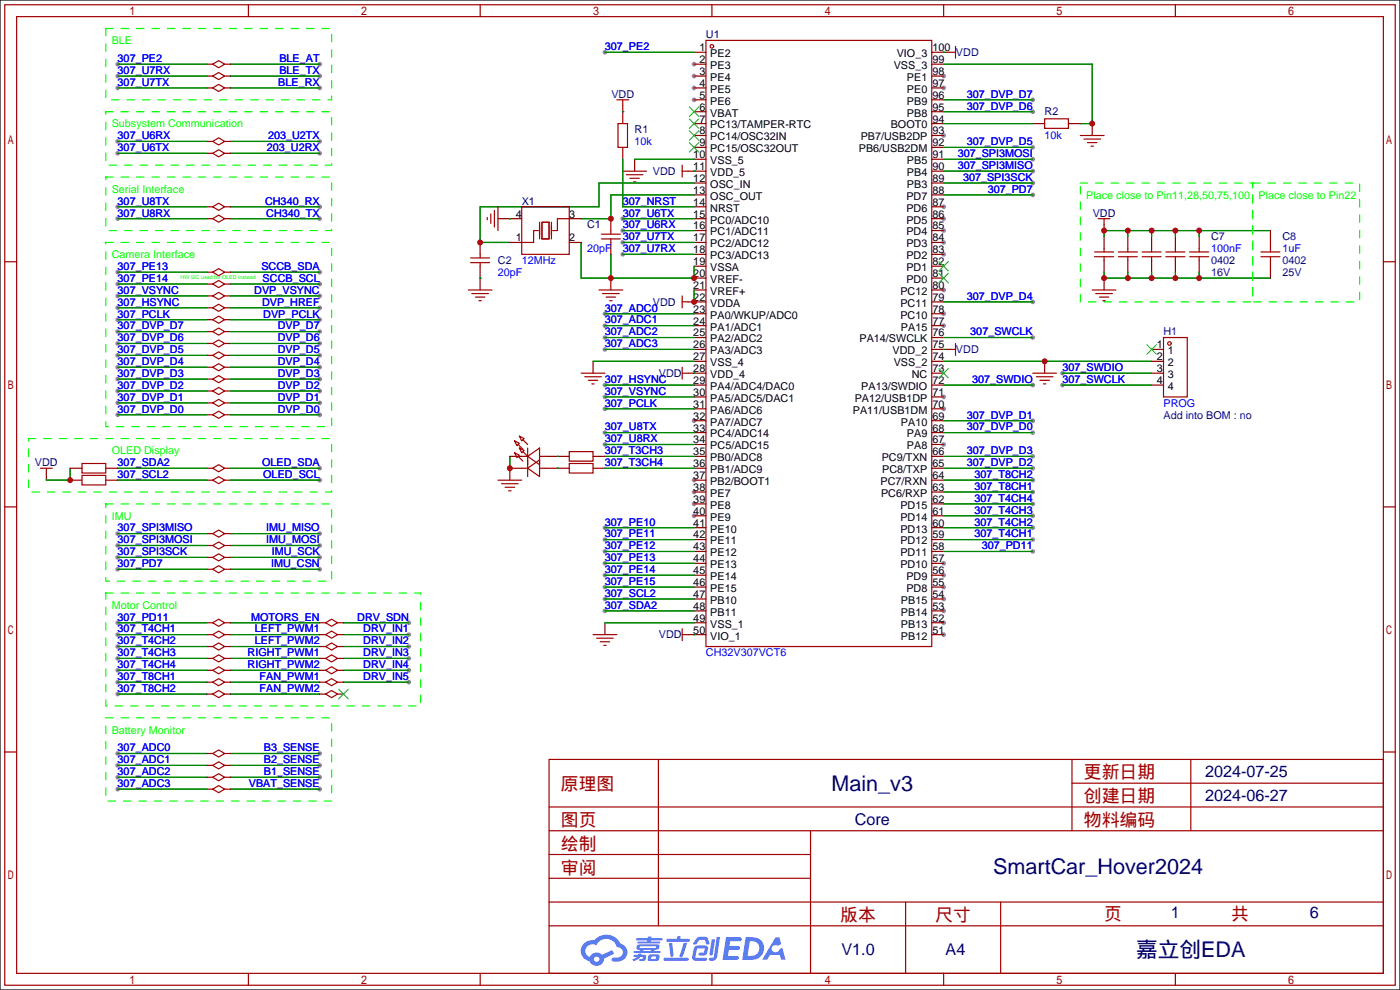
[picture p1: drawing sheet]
<svg xmlns="http://www.w3.org/2000/svg" width="299mm" height="212mm" viewBox="0 0 299 212" stroke-linecap="round" stroke-linejoin="round" font-family="sans-serif">
<path d="M0 0h299.2v211.6h-299.2z" fill="#fff" stroke="#000" stroke-width=".25"/>
<g fill="#999">
<circle cx="148.3" cy="13.7" r=".51"/>
<circle cx="148.3" cy="16.3" r=".51"/>
<circle cx="148.3" cy="18.8" r=".51"/>
<circle cx="148.3" cy="21.3" r=".51"/>
<circle cx="148.3" cy="89.9" r=".51"/>
<circle cx="148.3" cy="102.6" r=".51"/>
<circle cx="148.3" cy="105.2" r=".51"/>
<circle cx="148.3" cy="107.7" r=".51"/>
<circle cx="148.3" cy="110.2" r=".51"/>
<circle cx="201.7" cy="135.6" r=".51"/>
<circle cx="201.7" cy="133.1" r=".51"/>
<circle cx="201.7" cy="130.6" r=".51"/>
<circle cx="201.7" cy="128" r=".51"/>
<circle cx="201.7" cy="125.5" r=".51"/>
<circle cx="201.7" cy="122.9" r=".51"/>
<circle cx="201.7" cy="120.4" r=".51"/>
<circle cx="201.7" cy="95" r=".51"/>
<circle cx="201.7" cy="87.4" r=".51"/>
<circle cx="201.7" cy="84.8" r=".51"/>
<circle cx="201.7" cy="69.6" r=".51"/>
<circle cx="201.7" cy="67.1" r=".51"/>
<circle cx="201.7" cy="62" r=".51"/>
<circle cx="201.7" cy="54.4" r=".51"/>
<circle cx="201.7" cy="51.8" r=".51"/>
<circle cx="201.7" cy="49.3" r=".51"/>
<circle cx="201.7" cy="46.7" r=".51"/>
<circle cx="201.7" cy="44.2" r=".51"/>
<circle cx="201.7" cy="29" r=".51"/>
<circle cx="201.7" cy="18.8" r=".51"/>
<circle cx="201.7" cy="16.3" r=".51"/>
<circle cx="220.7" cy="82.3" r=".51"/>
<circle cx="220.7" cy="72.1" r=".51"/>
<circle cx="129.3" cy="67.1" r=".51"/>
<circle cx="129.3" cy="82.3" r=".51"/>
<circle cx="129.3" cy="84.8" r=".51"/>
<circle cx="129.3" cy="87.4" r=".51"/>
<circle cx="220.7" cy="92.5" r=".51"/>
<circle cx="220.7" cy="89.9" r=".51"/>
<circle cx="220.7" cy="39.1" r=".51"/>
<circle cx="220.7" cy="36.6" r=".51"/>
<circle cx="220.7" cy="34" r=".51"/>
<circle cx="220.7" cy="31.5" r=".51"/>
<circle cx="220.7" cy="23.9" r=".51"/>
<circle cx="220.7" cy="21.3" r=".51"/>
<circle cx="129.3" cy="128" r=".51"/>
<circle cx="129.3" cy="130.6" r=".51"/>
<circle cx="133.1" cy="46.7" r=".51"/>
<circle cx="133.1" cy="49.3" r=".51"/>
<circle cx="133.1" cy="51.8" r=".51"/>
<circle cx="133.1" cy="54.4" r=".51"/>
<circle cx="129.3" cy="92.5" r=".51"/>
<circle cx="129.3" cy="95" r=".51"/>
<circle cx="220.7" cy="100.1" r=".51"/>
<circle cx="220.7" cy="97.5" r=".51"/>
<circle cx="220.7" cy="64.5" r=".51"/>
<circle cx="220.7" cy="115.3" r=".51"/>
<circle cx="220.7" cy="112.8" r=".51"/>
<circle cx="220.7" cy="110.2" r=".51"/>
<circle cx="220.7" cy="107.7" r=".51"/>
<circle cx="68.3" cy="13.7" r=".51"/>
<circle cx="68.3" cy="16.3" r=".51"/>
<circle cx="68.3" cy="18.8" r=".51"/>
<circle cx="68.3" cy="30.2" r=".51"/>
<circle cx="68.3" cy="32.8" r=".51"/>
<circle cx="68.3" cy="116.6" r=".51"/>
<circle cx="68.3" cy="119.1" r=".51"/>
<circle cx="68.3" cy="121.7" r=".51"/>
<circle cx="68.3" cy="114" r=".51"/>
<circle cx="227.1" cy="82.3" r=".51"/>
<circle cx="227.1" cy="79.8" r=".51"/>
<circle cx="25.1" cy="83.6" r=".51"/>
<circle cx="25.1" cy="81" r=".51"/>
<circle cx="25.1" cy="88.6" r=".51"/>
<circle cx="25.1" cy="86.1" r=".51"/>
<circle cx="25.1" cy="78.5" r=".51"/>
<circle cx="25.1" cy="75.9" r=".51"/>
<circle cx="25.1" cy="73.4" r=".51"/>
<circle cx="25.1" cy="70.9" r=".51"/>
<circle cx="25.1" cy="65.8" r=".51"/>
<circle cx="25.1" cy="63.2" r=".51"/>
<circle cx="25.1" cy="68.3" r=".51"/>
<circle cx="25.1" cy="119.1" r=".51"/>
<circle cx="25.1" cy="114" r=".51"/>
<circle cx="25.1" cy="116.6" r=".51"/>
<circle cx="220.7" cy="41.7" r=".51"/>
<circle cx="25.1" cy="121.7" r=".51"/>
<circle cx="68.3" cy="44.2" r=".51"/>
<circle cx="68.3" cy="46.7" r=".51"/>
<circle cx="68.3" cy="168.7" r=".51"/>
<circle cx="25.1" cy="168.7" r=".51"/>
<circle cx="25.1" cy="18.8" r=".51"/>
<circle cx="25.1" cy="16.3" r=".51"/>
<circle cx="25.1" cy="13.7" r=".51"/>
<circle cx="220.7" cy="105.2" r=".51"/>
<circle cx="220.7" cy="102.6" r=".51"/>
<circle cx="25.1" cy="148.3" r=".51"/>
<circle cx="25.1" cy="145.8" r=".51"/>
<circle cx="220.7" cy="117.9" r=".51"/>
<circle cx="25.1" cy="135.6" r=".51"/>
<circle cx="25.1" cy="138.2" r=".51"/>
<circle cx="25.1" cy="140.7" r=".51"/>
<circle cx="25.1" cy="143.3" r=".51"/>
<circle cx="25.1" cy="133.1" r=".51"/>
<circle cx="129.3" cy="112.8" r=".51"/>
<circle cx="129.3" cy="115.3" r=".51"/>
<circle cx="129.3" cy="117.9" r=".51"/>
<circle cx="129.3" cy="120.4" r=".51"/>
<circle cx="129.3" cy="122.9" r=".51"/>
<circle cx="129.3" cy="125.5" r=".51"/>
<circle cx="25.1" cy="44.2" r=".51"/>
<circle cx="25.1" cy="46.7" r=".51"/>
<circle cx="25.1" cy="32.8" r=".51"/>
<circle cx="25.1" cy="30.2" r=".51"/>
<circle cx="129.3" cy="11.2" r=".51"/>
<circle cx="68.3" cy="58.2" r=".51"/>
<circle cx="68.3" cy="60.7" r=".51"/>
<circle cx="68.3" cy="68.3" r=".51"/>
<circle cx="68.3" cy="88.6" r=".51"/>
<circle cx="68.3" cy="86.1" r=".51"/>
<circle cx="68.3" cy="83.6" r=".51"/>
<circle cx="68.3" cy="81" r=".51"/>
<circle cx="68.3" cy="78.5" r=".51"/>
<circle cx="68.3" cy="75.9" r=".51"/>
<circle cx="68.3" cy="73.4" r=".51"/>
<circle cx="68.3" cy="70.9" r=".51"/>
<circle cx="68.3" cy="63.2" r=".51"/>
<circle cx="68.3" cy="65.8" r=".51"/>
<circle cx="129.3" cy="69.6" r=".51"/>
<circle cx="129.3" cy="72.1" r=".51"/>
<circle cx="129.3" cy="74.7" r=".51"/>
<circle cx="68.3" cy="102.6" r=".51"/>
<circle cx="68.3" cy="100.1" r=".51"/>
<circle cx="25.1" cy="161" r=".51"/>
<circle cx="25.1" cy="163.6" r=".51"/>
<circle cx="25.1" cy="166.1" r=".51"/>
<circle cx="68.3" cy="166.1" r=".51"/>
<circle cx="68.3" cy="163.6" r=".51"/>
<circle cx="68.3" cy="161" r=".51"/>
<circle cx="87.4" cy="135.6" r=".51"/>
<circle cx="87.4" cy="138.2" r=".51"/>
<circle cx="87.4" cy="140.7" r=".51"/>
<circle cx="87.4" cy="133.1" r=".51"/>
<circle cx="87.4" cy="143.3" r=".51"/>
<circle cx="87.4" cy="145.8" r=".51"/>
<circle cx="25.1" cy="58.2" r=".51"/>
<circle cx="25.1" cy="60.7" r=".51"/>
</g>
<g fill="none" stroke="#a10000" stroke-width=".25">
<path d="M1 1h297.2v209.6h-297.2zM3.6 3.6h292.1v204.4h-292.1zM53.1 1v2.6M102.6 1v2.6M152.1 1v2.6M201.7 1v2.6M251.2 1v2.6M1 55.9h2.6M295.7 55.9h2.5M1 108.3h2.6M295.7 108.3h2.5M1 160.7h2.6"/>
<path d="M117.3 162.3h178.4v45.7h-178.4zM117.3 177.5h178.4M117.3 172.5h178.4M140.7 162.3v35.6M173.2 177.5v30.5M229.1 162.3v15.2M229.1 167.4h66.6M254.5 162.3v15.2M295.7 160.7h2.5M117.3 182.6h55.9M117.3 197.9h178.4M117.3 192.8h178.4"/>
<path d="M117.3 187.7h55.9M193.5 192.8v15.2M213.9 192.8v15.2M53.1 208v2.6M102.6 208v2.6M152.1 208v2.6M201.7 208v2.6M251.2 208v2.6"/>
</g>
<g fill="#5487ff">
<path d="M155.2 200.3h2.6a.48 .48 0 0 1 .7 .4 .48 .48 0 0 1-.6 .4h-1.8l-.2 1.1h1.9a.43 .43 0 0 1 .4 .4 .43 .43 0 0 1-.5 .4h-1.9l-.2 1.3h1.7a.45 .45 0 0 1 .5 .2 .45 .45 0 0 1-.1 .6h-3.3z"/>
<path d="M165.7 200.3h.9l.4 1.5-.8 .3a.84 .84 0 0 0-1.2 .3 .84 .84 0 0 0 .4 1.1 .84 .84 0 0 0 1.1-.4l.1-.2 .6-.3 .7 2.5h-1l-.2-1h-2.1l-.6 1h-1.1z"/>
<path d="M152.1 200.8h.7l-.5 3.1a.36 .36 0 0 1-.3 .3 .36 .36 0 0 1-.4-.3z"/>
<path d="M153.2 200.2h.7l-.6 4.3a1.13 1.13 0 0 1-1.8 .6l.2-.4h.7l.2-.2z"/>
<path d="M148.9 200.6l.6-.4h1a.77 .77 0 0 1 .9 .5l.3 1-.2 .2h-.5l-.3-.9-.2-.2-1 .1-.7 1-.6-.1-.1-.2z"/>
<path d="M148.4 202.4l.6-.3h1.7a.81 .81 0 0 1 .7 .5 .81 .81 0 0 1-.2 .8 .81 .81 0 0 1-.9 .8h-.7a.32 .32 0 0 1-.3-.3 .32 .32 0 0 1 .4-.3h.7l.2-.9-1.6 .1-.4 1.8 2.2 .1a.32 .32 0 0 1 .3 .4 .32 .32 0 0 1-.4 .2h-2.2l-.5-.3-.1-.5z"/>
<path d="M141.9 204.7h5a.33 .33 0 0 1 .3 .3 .33 .33 0 0 1-.3 .3h-4.9l-.2-.1z"/>
<path d="M146.1 201.5h.8l-.7 2a.98 .98 0 0 1-.7 1.1l-.3-.3z"/>
<path d="M143 201.6h.7l.3 2.5a.34 .34 0 0 1-.3 .4 .34 .34 0 0 1-.4-.3z"/>
<path d="M142.5 200.7h2.1l.3-.6h.6l-.1 .6h1.7a.32 .32 0 0 1 .4 .3 .32 .32 0 0 1-.4 .3h-4.5l-.2-.2z"/>
<path d="M135.5 204.1h.9l.1-.3h.6v.3h.8a.82 .82 0 0 1-.5 1.3h-.8v-.4l.7-.1 .1-.3a.68 .68 0 0 0-1 .4l-1.1 .4-.1-.4 .9-.5h-.7z"/>
<path d="M136 200.5h2.4l.1-.3h.7v.3h2.2l.2 .3-.2 .2h-2.3v.2h1.8l.2 .3-.2 .1h-4.5l-.1-.4h2l.1-.2h-2.3l-.1-.2z"/>
<path d="M159.4 200.3l-.8 4.9h1.7a2.5 2.5 0 0 0 3-2.5 2.5 2.5 0 0 0-3.1-2.4zM160.3 201.1a1.61 1.61 0 0 1 2 1.5 1.61 1.61 0 0 1-1.8 1.7h-.7z"/>
<path d="M136.2 202a.55 .55 0 0 0-.2 .8 .55 .55 0 0 0 .7 .2l.1 .3h-1.3v.3l5.4 .1 .3-.2-.2-.2h-1.2l.2-.3a.7 .7 0 0 0 .8-.3 .7 .7 0 0 0 0-.8l-4.2-.1zM136.8 202.3l3.3-.1 .1 .1-.2 .3h-3.2zM137.5 203h1.7l-.2 .3h-1.4z"/>
<path d="M138.6 204.2a1.05 1.05 0 0 0 0 1.2 2.91 2.91 0 0 0 2.2-.2 .98 .98 0 0 0 0-1.2h-1.6zM139.2 204.5l.9-.1 .1 .4-.2 .2-.8-.1z"/>
<path d="M124.9 201.6a2.23 2.23 0 0 0-.7 2.3 2.23 2.23 0 0 0 1.8 1.6 1.58 1.58 0 0 0 1.8 .9 1.58 1.58 0 0 0 1.3-1.5l2.2-1.1-.5-.7-2.1 1a1.65 1.65 0 0 0-2.7 .4 1.45 1.45 0 0 1-.8-1.9 1.45 1.45 0 0 1 2-.7l.3 .1a2.3 2.3 0 0 1 2.3-1.3 2.3 2.3 0 0 1 2 1.7 1.12 1.12 0 0 1 1.3 1 1.12 1.12 0 0 1-1.1 1.2h-.7a.45 .45 0 0 0-.6 .4 .45 .45 0 0 0 .5 .5 2.21 2.21 0 0 0 2.2-.5 2.21 2.21 0 0 0 .5-2.3 2.13 2.13 0 0 0-1.3-1.1 3.3 3.3 0 0 0-5.6-.7l-1.1 .1zM127 205a.57 .57 0 0 1 1.1 0 .57 .57 0 0 1-1.1 0z"/>
</g>
<g fill="none" stroke="#a10000" stroke-width=".25">
<path d="M45.5 13.7l1.2-.7 1.3 .7-1.3 .8zM45.5 16.3l1.2-.8 1.3 .8-1.3 .7zM45.5 18.8l1.2-.8 1.3 .8-1.3 .8zM150.9 8.6h48.2v129.6h-48.2zM202.9 11.2h1.3M204.2 9.9v2.5M45.5 30.2l1.2-.7 1.3 .7-1.3 .8zM45.5 32.8l1.2-.8 1.3 .8-1.3 .7zM131.8 21.3h2.6M132.1 26.4h2v5.1h-2zM133.1 36.6h5.1M133.1 21.3v1.3"/>
<path d="M133.9 37.3h3.5M134.6 38.1h2.1M135.4 38.9h.5M145.8 36.6h1.3M145.8 35.3v2.5M223.3 25.4h5v2h-5zM230.9 29h5.1M231.6 29.7h3.6M232.4 30.5h2M233.2 31.2h.5M45.5 44.2l1.2-.8 1.3 .8-1.3 .8zM45.5 46.7l1.2-.7 1.3 .7-1.3 .8z"/>
<path d="M45.5 58.2l1.2-.8 1.3 .8-1.3 .7zM100.6 56.1h4M100.6 55.1h4M102.6 54.4v.7M102.6 56.1v.8M104.1 46.5v.5M104.9 45.7v2.1M105.7 45v3.5M106.4 44.2v5.1M111.5 44.2h10.2v10.2h-10.2zM115.1 49.3h-1.1v2.5h-2.5M115.3 47.5v3.6"/>
<path d="M115.8 47.5h1.5v3.6h-1.5zM117.9 47.5v3.6M121.7 46.7h-2.6v2.6h-1M128.5 51.1h4.1M128.5 50h4.1M130.6 49.3v.7M130.6 51.1v.7M233.9 53.8h4.1M233.9 54.9h4.1M234.7 46.7h2.5M236 46.7v1.3M236 53.1v.7"/>
<path d="M236 54.9v.7M239 53.8h4.1M239 54.9h4.1M241 53.1v.7M241 54.9v.7M244.1 53.8h4.1M244.1 54.9h4.1M246.1 53.1v.7M246.1 54.9v.7M249.2 53.8h4M249.2 54.9h4M251.2 53.1v.7"/>
<path d="M251.2 54.9v.7M254.3 53.8h4M254.3 54.9h4M256.3 53.1v.7M256.3 54.9v.7M269.5 53.8h4.1M269.5 54.9h4.1M271.5 51.8v2M271.5 54.9v2M45.5 63.2l1.2-.7 1.3 .7-1.3 .8zM45.5 65.8l1.2-.8 1.3 .8-1.3 .7zM45.5 70.9l1.2-.8 1.3 .8-1.3 .7z"/>
<path d="M45.5 73.4l1.2-.8 1.3 .8-1.3 .8zM45.5 75.9l1.2-.7 1.3 .7-1.3 .8zM45.5 68.3l1.2-.7 1.3 .7-1.3 .8zM45.5 78.5l1.2-.8 1.3 .8-1.3 .7zM45.5 60.7l1.2-.8 1.3 .8-1.3 .8zM100.1 62h5.1M100.8 62.7h3.6M101.6 63.5h2M102.4 64.3h.5M124.2 79.8h5.1M128 62h5.1M128.8 62.7h3.5"/>
<path d="M129.5 63.5h2.1M130.3 64.3h.5M145.8 79.8h1.3M145.8 63.2v2.6M145.8 78.5v2.5M145.8 64.5h1.3M202.9 74.7h1.3M204.2 73.4v2.5M220.7 79.8h5.1M233.4 62h5.1M234.2 62.7h3.5M234.9 63.5h2.1"/>
<path d="M235.7 64.3h.5M248.7 72.1h5v12.7h-5zM17.5 99.1h5.1v2h-5.1zM45.5 88.6l1.2-.7 1.3 .7-1.3 .8zM45.5 81l1.2-.7 1.3 .7-1.3 .8zM45.5 86.1l1.2-.8 1.3 .8-1.3 .8zM45.5 83.6l1.2-.8 1.3 .8-1.3 .7zM110 94.2l1 .5-.5 .5zM110 96.8l1 .5-.5 .5zM110.7 95l1.1 1M110.7 97.5l1.1 1.1M111 93.2l1 .5-.5 .5z"/>
<path d="M111 95.8l1 .5-.5 .5zM111.8 94l1 1M111.8 96.5l1 1h-1.3M112.8 97.5l2.5-1.7v3.5zM112.8 95.8v6.1M115.3 97.5h1.3M121.7 96.5h5v2.1h-5zM121.7 99.1h5v2h-5zM125 80.5h3.5M125.7 81.3h2.1M126.5 82h.5M221.5 80.5h3.5"/>
<path d="M222.2 81.3h2.1M223 82h.5M8.6 100.1h2.6M9.9 100.1v1.2M17.5 101.6h5.1v2h-5.1zM45.5 114l1.2-.7 1.3 .7-1.3 .8zM45.5 116.6l1.2-.8 1.3 .8-1.3 .7zM45.5 119.1l1.2-.7 1.3 .7-1.3 .8zM45.5 100.1l1.2-.8 1.3 .8-1.3 .7zM45.5 102.6l1.2-.7 1.3 .7-1.3 .8zM106.4 102.6h5.1M107.2 103.4h3.5"/>
<path d="M107.9 104.1h2.1M108.7 104.9h.5M111.5 100.1h1.3M112.8 100.1l2.5-1.8v3.6zM115.3 100.1h1.3M45.5 121.7l1.2-.8 1.3 .8-1.3 .7zM45.5 133.1l1.2-.8 1.3 .8-1.3 .8zM45.5 135.6l1.2-.7 1.3 .7-1.3 .8zM45.5 138.2l1.2-.8 1.3 .8-1.3 .7zM69.6 133.1l1.3-.8 1.2 .8-1.2 .8zM69.6 135.6l1.3-.7 1.2 .7-1.2 .8zM69.6 138.2l1.3-.8 1.2 .8-1.2 .7z"/>
<path d="M126.7 135.6h5.1M127.5 136.4h3.6M128.3 137.2h2M129 137.9h.5M145.8 135.6h1.3M145.8 134.4v2.5M45.5 145.8l1.2-.8 1.3 .8-1.3 .8zM45.5 148.3l1.2-.7 1.3 .7-1.3 .8zM45.5 140.7l1.2-.7 1.3 .7-1.3 .8zM45.5 143.3l1.2-.8 1.3 .8-1.3 .7zM69.6 140.7l1.3-.7 1.2 .7-1.2 .8zM69.6 143.3l1.3-.8 1.2 .8-1.2 .7z"/>
<path d="M69.6 145.8l1.3-.8 1.2 .8-1.2 .8zM69.6 148.3l1.3-.7 1.2 .7-1.2 .8zM45.5 168.7l1.2-.8 1.3 .8-1.3 .7zM45.5 166.1l1.2-.7 1.3 .7-1.3 .8zM45.5 163.6l1.2-.8 1.3 .8-1.3 .7zM45.5 161l1.2-.7 1.3 .7-1.3 .8z"/>
<circle cx="152.1" cy="9.9" r=".38"/>
<circle cx="249.9" cy="73.4" r=".38"/>
</g>
<g fill="none" stroke="#870000" stroke-width=".25">
<path d="M44.2 13.7h1.3M44.2 16.3h1.3M44.2 18.8h1.3M48 13.7h1.3M48 16.3h1.3M48 18.8h1.3M148.3 11.2h2.6M148.3 13.7h2.6M148.3 16.3h2.6M148.3 18.8h2.6M199.1 11.2h3.8M199.1 13.7h2.6"/>
<path d="M199.1 16.3h2.6M199.1 18.8h2.6M44.2 30.2h1.3M44.2 32.8h1.3M48 30.2h1.3M48 32.8h1.3M133.1 22.6v3.8M133.1 31.5v2.5M135.6 34v2.6M147.1 36.6h3.8M148.3 21.3h2.6M148.3 23.9h2.6"/>
<path d="M148.3 26.4h2.6M148.3 29h2.6M148.3 31.5h2.6M148.3 34h2.6M148.3 39.1h2.6M199.1 21.3h2.6M199.1 23.9h2.6M199.1 26.4h2.6M199.1 29h2.6M199.1 31.5h2.6M199.1 34h2.6M199.1 36.6h2.6"/>
<path d="M199.1 39.1h2.6M220.7 26.4h2.6M228.3 26.4h2.6M233.4 26.4v2.6M44.2 44.2h1.3M44.2 46.7h1.3M44.2 58.2h1.3M48 44.2h1.3M48 46.7h1.3M48 58.2h1.3M102.6 51.8v2.6M102.6 56.9v5.1"/>
<path d="M106.4 46.7h5.1M109 51.8h2.5M121.7 46.7h2.5M121.7 51.8h2.5M130.6 46.7v2.6M130.6 51.8v2.6M130.6 59.4v2.6M148.3 41.7h2.6M148.3 44.2h2.6M148.3 46.7h2.6M148.3 49.3h2.6M148.3 51.8h2.6"/>
<path d="M148.3 54.4h2.6M148.3 56.9h2.6M148.3 59.4h2.6M199.1 41.7h2.6M199.1 44.2h2.6M199.1 46.7h2.6M199.1 49.3h2.6M199.1 51.8h2.6M199.1 54.4h2.6M199.1 56.9h2.6M199.1 59.4h2.6M236 48v1.3"/>
<path d="M236 50.5v2.6M236 55.6v2.6M236 59.4v2.6M241 50.5v2.6M241 55.6v2.6M246.1 50.5v2.6M246.1 55.6v2.6M251.2 50.5v2.6M251.2 55.6v2.6M256.3 50.5v2.6M256.3 55.6v2.6M271.5 49.3v2.5"/>
<path d="M271.5 56.9v2.5M44.2 63.2h1.3M44.2 65.8h1.3M44.2 70.9h1.3M44.2 73.4h1.3M44.2 75.9h1.3M44.2 68.3h1.3M44.2 78.5h1.3M44.2 60.7h1.3M48 63.2h1.3M48 65.8h1.3M48 70.9h1.3"/>
<path d="M48 73.4h1.3M48 75.9h1.3M48 68.3h1.3M48 78.5h1.3M48 60.7h1.3M126.7 77.2v2.6M147.1 64.5h3.8M147.1 79.8h3.8M148.3 62h2.6M148.3 67.1h2.6M148.3 69.6h2.6M148.3 72.1h2.6"/>
<path d="M148.3 74.7h2.6M148.3 77.2h2.6M199.1 62h2.6M199.1 64.5h2.6M199.1 67.1h2.6M199.1 69.6h2.6M199.1 72.1h2.6M199.1 74.7h3.8M199.1 77.2h2.6M199.1 79.8h2.6M223.3 77.2v2.6M246.1 74.7h2.6"/>
<path d="M246.1 77.2h2.6M246.1 79.8h2.6M44.2 88.6h1.3M44.2 81h1.3M44.2 86.1h1.3M44.2 83.6h1.3M48 88.6h1.3M48 81h1.3M48 86.1h1.3M48 83.6h1.3M109 97.5h2.5M116.6 97.5h5.1"/>
<path d="M126.7 97.5h2.6M148.3 82.3h2.6M148.3 84.8h2.6M148.3 87.4h2.6M148.3 89.9h2.6M148.3 92.5h2.6M148.3 95h2.6M148.3 97.5h2.6M199.1 82.3h2.6M199.1 84.8h2.6M199.1 87.4h2.6M199.1 89.9h2.6"/>
<path d="M199.1 92.5h2.6M199.1 95h2.6M199.1 97.5h2.6M246.1 82.3h2.6M9.9 101.3v1.3M15 100.1h2.5M15 102.6h2.5M22.6 100.1h2.5M22.6 102.6h2.5M44.2 100.1h1.3M44.2 102.6h1.3M44.2 114h1.3"/>
<path d="M44.2 116.6h1.3M44.2 119.1h1.3M48 100.1h1.3M48 102.6h1.3M48 114h1.3M48 116.6h1.3M48 119.1h1.3M111.5 100.1h-2.5v2.5M116.6 100.1h5.1M126.7 100.1h2.6M148.3 100.1h2.6M148.3 102.6h2.6"/>
<path d="M148.3 105.2h2.6M148.3 107.7h2.6M148.3 110.2h2.6M148.3 112.8h2.6M148.3 115.3h2.6M148.3 117.9h2.6M199.1 100.1h2.6M199.1 102.6h2.6M199.1 105.2h2.6M199.1 107.7h2.6M199.1 110.2h2.6M199.1 112.8h2.6"/>
<path d="M199.1 115.3h2.6M199.1 117.9h2.6M44.2 133.1h1.3M44.2 135.6h1.3M44.2 121.7h1.3M44.2 138.2h1.3M48 133.1h1.3M48 135.6h1.3M48 121.7h1.3M48 138.2h1.3M68.3 133.1h1.3M68.3 135.6h1.3"/>
<path d="M68.3 138.2h1.3M72.1 133.1h1.3M72.1 135.6h1.3M72.1 138.2h1.3M129.3 133.1v2.5M147.1 135.6h3.8M148.3 120.4h2.6M148.3 122.9h2.6M148.3 125.5h2.6M148.3 128h2.6M148.3 130.6h2.6M148.3 133.1h2.6"/>
<path d="M199.1 120.4h2.6M199.1 122.9h2.6M199.1 125.5h2.6M199.1 128h2.6M199.1 130.6h2.6M199.1 133.1h2.6M199.1 135.6h2.6M44.2 145.8h1.3M44.2 148.3h1.3M44.2 140.7h1.3M44.2 143.3h1.3M48 145.8h1.3"/>
<path d="M48 148.3h1.3M48 140.7h1.3M48 143.3h1.3M68.3 145.8h1.3M68.3 148.3h1.3M68.3 140.7h1.3M68.3 143.3h1.3M72.1 145.8h1.3M72.1 148.3h1.3M72.1 140.7h1.3M72.1 143.3h1.3M44.2 168.7h1.3"/>
<path d="M44.2 166.1h1.3M44.2 163.6h1.3M44.2 161h1.3M48 168.7h1.3M48 166.1h1.3M48 163.6h1.3M48 161h1.3"/>
</g>
<g fill="none" stroke="#3c3" stroke-width=".25">
<path d="M147.3 22.9l2.1 2M147.3 25.4l2.1 2M147.3 27.9l2.1 2.1M147.3 30.5l2.1 2M149.4 22.9l-2.1 2M149.4 25.4l-2.1 2M149.4 27.9l-2.1 2.1M149.4 30.5l-2.1 2M200.7 58.4l2 2.1M200.7 55.9l2 2M202.7 58.4l-2 2.1M202.7 55.9l-2 2"/>
<path d="M200.7 78.7l2 2.1M202.7 78.7l-2 2.1M245.1 73.7l2 2M247.1 73.7l-2 2M72.4 147.3l2 2.1M74.4 147.3l-2 2.1"/>
</g>
<g fill="none" stroke="#008700" stroke-width=".25">
<path d="M25.1 13.7h19.1M25.1 16.3h19.1M25.1 18.8h19.1M49.3 13.7h19M49.3 16.3h19M49.3 18.8h19M129.3 11.2h19M201.7 11.2h.1M201.7 13.7h31.7v12.7h-2.5M25.1 30.2h19.1M25.1 32.8h19.1M49.3 30.2h19"/>
<path d="M49.3 32.8h19M133.1 23.9h.1M133.1 34v10.2h15.2M135.6 34h12.7M148.3 36.6h.1M148.3 39.1h-20.3v5.1h-25.4v7.6h6.4M201.7 34h19M201.7 26.4h19M201.7 39.1h19M201.7 36.6h19M201.7 31.5h19M201.7 23.9h19"/>
<path d="M201.7 21.3h19M25.1 44.2h19.1M25.1 46.7h19.1M25.1 58.2h19.1M49.3 44.2h19M49.3 46.7h19M49.3 58.2h19M102.6 59.4h.1M109 46.7h.1M124.2 51.8v7.6h24.1v-2.5M130.6 54.4v5M133.1 51.8h15.2"/>
<path d="M133.1 46.7h15.2M133.1 49.3h15.2M133.1 54.4h15.2M148.3 41.7h-17.7v5h-6.4M201.7 41.7h19M236 58.2v1.2h35.5M241 49.3v1.2M241 58.2v1.2M246.1 49.3v1.2M246.1 58.2v1.2M251.2 49.3v1.2M251.2 58.2v1.2"/>
<path d="M256.3 49.3v1.2M256.3 58.2v1.2M271.5 49.3h-35.5v1.2M25.1 78.5h19.1M25.1 75.9h19.1M25.1 73.4h19.1M25.1 70.9h19.1M25.1 65.8h19.1M25.1 63.2h19.1M25.1 68.3h19.1M25.1 60.7h19.1M49.3 78.5h19"/>
<path d="M49.3 75.9h19M49.3 73.4h19M49.3 70.9h19M49.3 65.8h19M49.3 63.2h19M49.3 68.3h19M49.3 60.7h19M126.7 77.2h21.6M129.3 72.1h19M129.3 67.1h19M129.3 69.6h19M129.3 74.7h19"/>
<path d="M148.3 79.8h.1M148.3 62v2.5M201.7 74.7h.1M201.7 77.2h44.4M201.7 72.1h19M201.7 64.5h19M227.1 79.8h19M25.1 83.6h19.1M25.1 81h19.1M25.1 88.6h19.1M25.1 86.1h19.1M49.3 83.6h19"/>
<path d="M49.3 81h19M49.3 88.6h19M49.3 86.1h19M109 97.5v2.6M119.1 97.5h.1M129.3 82.3h19M129.3 84.8h19M129.3 87.4h19M129.3 92.5h19M129.3 97.5h19M129.3 95h19M201.7 82.3h19"/>
<path d="M201.7 92.5h19M201.7 89.9h19M201.7 97.5h19M227.1 82.3h19M15 100.1v2.5h-5.1M25.1 100.1h19.1M25.1 116.6h19.1M25.1 119.1h19.1M25.1 114h19.1M25.1 102.6h19.1M49.3 100.1h19M49.3 116.6h19"/>
<path d="M49.3 119.1h19M49.3 114h19M49.3 102.6h19M119.1 100.1h.1M129.3 100.1h19M129.3 115.3h19M129.3 112.8h19M129.3 117.9h19M201.7 100.1h19M201.7 115.3h19M201.7 112.8h19M201.7 110.2h19"/>
<path d="M201.7 107.7h19M201.7 105.2h19M201.7 102.6h19M201.7 117.9h19M25.1 133.1h19.1M25.1 121.7h19.1M25.1 135.6h19.1M25.1 138.2h19.1M49.3 133.1h19M49.3 121.7h19M49.3 135.6h19M49.3 138.2h19"/>
<path d="M73.4 133.1h14M73.4 135.6h14M73.4 138.2h14M129.3 133.1h19M129.3 128h19M129.3 130.6h19M129.3 120.4h19M129.3 122.9h19M129.3 125.5h19M148.3 135.6h.1M25.1 148.3h19.1M25.1 145.8h19.1"/>
<path d="M25.1 140.7h19.1M25.1 143.3h19.1M49.3 148.3h19M49.3 145.8h19M49.3 140.7h19M49.3 143.3h19M73.4 145.8h14M73.4 140.7h14M73.4 143.3h14M25.1 168.7h19.1M25.1 161h19.1M25.1 163.6h19.1"/>
<path d="M25.1 166.1h19.1M49.3 168.7h19M49.3 161h19M49.3 163.6h19M49.3 166.1h19"/>
</g>
<path d="M22.6 6.1h48.3v15.2h-48.3zM22.6 23.9h48.3v11.4h-48.3zM22.6 37.8h48.3v11.5h-48.3zM230.9 39.1h36.8v25.4h-36.8zM267.7 39.1h22.9v25.4h-22.9zM22.6 51.8h48.3v39.4h-48.3zM6.1 93.7h64.8v11.5h-64.8zM22.6 107.7h48.3v16.5h-48.3zM22.6 126.7h67.3v24.2h-67.3zM22.6 153.4h48.3v17.8h-48.3z" fill="none" stroke="#0f0" stroke-width=".25" stroke-dasharray="1.5 1.8"/>
<g fill="#c00">
<circle cx="148.3" cy="64.5" r=".63"/>
<circle cx="130.6" cy="59.4" r=".63"/>
<circle cx="148.3" cy="59.4" r=".63"/>
<circle cx="223.3" cy="77.2" r=".63"/>
<circle cx="233.4" cy="26.4" r=".63"/>
<circle cx="102.6" cy="51.8" r=".63"/>
<circle cx="130.6" cy="46.7" r=".63"/>
<circle cx="109" cy="100.1" r=".63"/>
<circle cx="241" cy="49.3" r=".63"/>
<circle cx="236" cy="49.3" r=".63"/>
<circle cx="246.1" cy="49.3" r=".63"/>
<circle cx="251.2" cy="49.3" r=".63"/>
<circle cx="256.3" cy="49.3" r=".63"/>
<circle cx="241" cy="59.4" r=".63"/>
<circle cx="236" cy="59.4" r=".63"/>
<circle cx="246.1" cy="59.4" r=".63"/>
<circle cx="251.2" cy="59.4" r=".63"/>
<circle cx="256.3" cy="59.4" r=".63"/>
<circle cx="15" cy="102.6" r=".63"/>
</g>
<g font-size="4.6" fill="#000080">
<text x="177.7" y="169">Main_v3</text>
<text x="212.2" y="186.8">SmartCar_Hover2024</text>
<text x="242.8" y="204.6">嘉立创EDA</text>
</g>
<g font-size="3.8" fill="#a00000">
<text x="231.6" y="166.4">更新日期</text>
<text x="119.9" y="168.9">原理图</text>
<text x="231.6" y="171.5">创建日期</text>
<text x="119.9" y="176.5">图页</text>
<text x="231.6" y="176.5">物料编码</text>
<text x="119.9" y="181.6">绘制</text>
<text x="119.9" y="186.7">审阅</text>
<text x="179.6" y="196.9">版本</text>
<text x="199.9" y="196.9">尺寸</text>
<text x="236" y="196.6">页</text>
<text x="263.1" y="196.6">共</text>
</g>
<g font-size="3.5" fill="#000080">
<text x="257.6" y="166.1">2024-07-25</text>
<text x="257.6" y="171.1">2024-06-27</text>
<text x="182.7" y="176.2">Core</text>
<text x="250.2" y="196.3">1</text>
<text x="280" y="196.3">6</text>
<text x="179.8" y="204.2">V1.0</text>
<text x="202.1" y="204.2">A4</text>
</g>
<g font-size="2.3" fill="#0f0">
<text x="23.9" y="9.4">BLE</text>
<text x="23.9" y="27.2">Subsystem Communication</text>
<text x="23.9" y="41.2">Serial Interface</text>
<text x="232.2" y="42.5">Place close to Pin11,28,50,75,100</text>
<text x="269" y="42.5">Place close to Pin22</text>
<text x="23.9" y="55.2">Camera Interface</text>
<text x="23.9" y="97.1">OLED Display</text>
<text x="23.9" y="111">IMU</text>
<text x="23.9" y="130.1">Motor Control</text>
<text x="23.9" y="156.8">Battery Monitor</text>
</g>
<g font-size="2.3" fill="#00f">
<text x="129.3" y="10.7">307_PE2</text>
<text x="25.1" y="15.8">307_U7RX</text>
<text x="25.1" y="13.3">307_PE2</text>
<text x="59.7" y="13.3">BLE_AT</text>
<text x="59.7" y="15.8">BLE_TX</text>
<text x="25.1" y="18.3">307_U7TX</text>
<text x="59.5" y="18.3">BLE_RX</text>
<text x="206.6" y="23.4">307_DVP_D6</text>
<text x="206.6" y="20.9">307_DVP_D7</text>
<text x="25.1" y="29.8">307_U6RX</text>
<text x="57.3" y="29.8">203_U2TX</text>
<text x="223.3" y="29.8">10k</text>
<text x="25.1" y="32.3">307_U6TX</text>
<text x="57" y="32.3">203_U2RX</text>
<text x="135.6" y="31">10k</text>
<text x="204.7" y="33.6">307_SPI3MOSI</text>
<text x="206.6" y="31">307_DVP_D5</text>
<text x="204.7" y="36.1">307_SPI3MISO</text>
<text x="205.8" y="38.7">307_SPI3SCK</text>
<text x="211.1" y="41.2">307_PD7</text>
<text x="25.1" y="43.7">307_U8TX</text>
<text x="25.1" y="46.3">307_U8RX</text>
<text x="56.6" y="43.7">CH340_RX</text>
<text x="56.9" y="46.3">CH340_TX</text>
<text x="133.1" y="43.7">307_NRST</text>
<text x="133.1" y="46.3">307_U6TX</text>
<text x="125.5" y="53.9">20pF</text>
<text x="133.1" y="48.8">307_U6RX</text>
<text x="133.1" y="51.4">307_U7TX</text>
<text x="133.1" y="53.9">307_U7RX</text>
<text x="258.8" y="53.9">100nF</text>
<text x="274.1" y="53.9">1uF</text>
<text x="25.1" y="57.7">307_PE13</text>
<text x="55.9" y="57.7">SCCB_SDA</text>
<text x="106.4" y="59">20pF</text>
<text x="111.5" y="56.4">12MHz</text>
<text x="25.1" y="65.3">307_HSYNC</text>
<text x="25.1" y="62.8">307_VSYNC</text>
<text x="25.1" y="60.2">307_PE14</text>
<text x="54.3" y="62.8">DVP_VSYNC</text>
<text x="56" y="65.3">DVP_HREF</text>
<text x="56.1" y="60.2">SCCB_SCL</text>
<text x="206.6" y="64.1">307_DVP_D4</text>
<text x="25.1" y="70.4">307_DVP_D7</text>
<text x="25.1" y="67.9">307_PCLK</text>
<text x="56.3" y="67.9">DVP_PCLK</text>
<text x="59.3" y="70.4">DVP_D7</text>
<text x="129.3" y="66.6">307_ADC0</text>
<text x="129.3" y="69.1">307_ADC1</text>
<text x="129.3" y="71.7">307_ADC2</text>
<text x="207.4" y="71.7">307_SWCLK</text>
<text x="25.1" y="75.5">307_DVP_D5</text>
<text x="25.1" y="72.9">307_DVP_D6</text>
<text x="59.3" y="75.5">DVP_D5</text>
<text x="59.3" y="72.9">DVP_D6</text>
<text x="129.3" y="74.2">307_ADC3</text>
<text x="25.1" y="83.1">307_DVP_D2</text>
<text x="25.1" y="80.6">307_DVP_D3</text>
<text x="25.1" y="78">307_DVP_D4</text>
<text x="59.3" y="83.1">DVP_D2</text>
<text x="59.3" y="80.6">DVP_D3</text>
<text x="59.3" y="78">DVP_D4</text>
<text x="129.3" y="81.8">307_HSYNC</text>
<text x="207.8" y="81.8">307_SWDIO</text>
<text x="227.1" y="81.8">307_SWCLK</text>
<text x="227.1" y="79.3">307_SWDIO</text>
<text x="25.1" y="88.2">307_DVP_D0</text>
<text x="25.1" y="85.6">307_DVP_D1</text>
<text x="59.3" y="88.2">DVP_D0</text>
<text x="59.3" y="85.6">DVP_D1</text>
<text x="129.3" y="84.4">307_VSYNC</text>
<text x="129.3" y="86.9">307_PCLK</text>
<text x="206.6" y="89.5">307_DVP_D1</text>
<text x="248.7" y="86.9">PROG</text>
<text x="129.3" y="92">307_U8TX</text>
<text x="129.3" y="94.5">307_U8RX</text>
<text x="206.6" y="92">307_DVP_D0</text>
<text x="25.1" y="99.6">307_SDA2</text>
<text x="56" y="99.6">OLED_SDA</text>
<text x="129.3" y="97.1">307_T3CH3</text>
<text x="129.3" y="99.6">307_T3CH4</text>
<text x="206.6" y="99.6">307_DVP_D2</text>
<text x="206.6" y="97.1">307_DVP_D3</text>
<text x="25.1" y="102.2">307_SCL2</text>
<text x="56.3" y="102.2">OLED_SCL</text>
<text x="208.3" y="107.2">307_T4CH4</text>
<text x="208.3" y="104.7">307_T8CH1</text>
<text x="208.3" y="102.2">307_T8CH2</text>
<text x="25.1" y="113.6">307_SPI3MISO</text>
<text x="56.9" y="113.6">IMU_MISO</text>
<text x="129.3" y="112.3">307_PE10</text>
<text x="208.3" y="112.3">307_T4CH2</text>
<text x="208.3" y="109.8">307_T4CH3</text>
<text x="25.1" y="118.7">307_SPI3SCK</text>
<text x="25.1" y="116.1">307_SPI3MOSI</text>
<text x="56.9" y="116.1">IMU_MOSI</text>
<text x="58.1" y="118.7">IMU_SCK</text>
<text x="129.3" y="114.9">307_PE11</text>
<text x="129.3" y="117.4">307_PE12</text>
<text x="129.3" y="119.9">307_PE13</text>
<text x="208.3" y="114.9">307_T4CH1</text>
<text x="209.8" y="117.4">307_PD11</text>
<text x="25.1" y="121.2">307_PD7</text>
<text x="57.9" y="121.2">IMU_CSN</text>
<text x="129.3" y="122.5">307_PE14</text>
<text x="129.3" y="125">307_PE15</text>
<text x="129.3" y="127.6">307_SCL2</text>
<text x="129.3" y="130.1">307_SDA2</text>
<text x="25.1" y="135.2">307_T4CH1</text>
<text x="25.1" y="137.7">307_T4CH2</text>
<text x="25.1" y="132.6">307_PD11</text>
<text x="53.7" y="132.6">MOTORS_EN</text>
<text x="54.5" y="135.2">LEFT_PWM1</text>
<text x="54.5" y="137.7">LEFT_PWM2</text>
<text x="76.3" y="132.6">DRV_SDN</text>
<text x="77.6" y="135.2">DRV_IN1</text>
<text x="77.6" y="137.7">DRV_IN2</text>
<text x="25.1" y="140.3">307_T4CH3</text>
<text x="25.1" y="142.8">307_T4CH4</text>
<text x="52.9" y="140.3">RIGHT_PWM1</text>
<text x="52.9" y="142.8">RIGHT_PWM2</text>
<text x="77.6" y="140.3">DRV_IN3</text>
<text x="77.6" y="142.8">DRV_IN4</text>
<text x="150.9" y="140.3">CH32V307VCT6</text>
<text x="25.1" y="147.9">307_T8CH2</text>
<text x="25.1" y="145.3">307_T8CH1</text>
<text x="55.5" y="145.3">FAN_PWM1</text>
<text x="55.5" y="147.9">FAN_PWM2</text>
<text x="77.6" y="145.3">DRV_IN5</text>
<text x="25.1" y="160.6">307_ADC0</text>
<text x="56.4" y="160.6">B3_SENSE</text>
<text x="25.1" y="163.1">307_ADC1</text>
<text x="25.1" y="165.7">307_ADC2</text>
<text x="56.4" y="165.7">B1_SENSE</text>
<text x="56.4" y="163.1">B2_SENSE</text>
<text x="25.1" y="168.2">307_ADC3</text>
<text x="53.2" y="168.2">VBAT_SENSE</text>
</g>
<g font-size="2.3">
<text x="149.5" y="10.9">1</text>
<text x="199.3" y="10.9">100</text>
<text x="149.5" y="13.5">2</text>
<text x="149.5" y="16">3</text>
<text x="151.8" y="12.2">PE2</text>
<text x="151.8" y="14.8">PE3</text>
<text x="151.8" y="17.3">PE4</text>
<text x="191" y="14.8">VSS_3</text>
<text x="191.7" y="12.2">VIO_3</text>
<text x="193.8" y="17.3">PE1</text>
<text x="199.3" y="16">98</text>
<text x="199.3" y="13.5">99</text>
<text x="149.5" y="18.6">4</text>
<text x="149.5" y="21.1">5</text>
<text x="149.5" y="23.6">6</text>
<text x="151.8" y="19.8">PE5</text>
<text x="151.8" y="22.4">PE6</text>
<text x="193.8" y="22.4">PB9</text>
<text x="193.8" y="19.8">PE0</text>
<text x="199.3" y="23.6">95</text>
<text x="199.3" y="21.1">96</text>
<text x="199.3" y="18.6">97</text>
<text x="149.5" y="26.2">7</text>
<text x="149.5" y="28.7">8</text>
<text x="151.8" y="24.9">VBAT</text>
<text x="151.8" y="27.5">PC13/TAMPER-RTC</text>
<text x="151.8" y="30">PC14/OSC32IN</text>
<text x="184" y="30">PB7/USB2DP</text>
<text x="190.4" y="27.5">BOOT0</text>
<text x="193.8" y="24.9">PB8</text>
<text x="199.3" y="28.7">93</text>
<text x="199.3" y="26.2">94</text>
<text x="148.2" y="33.8">10</text>
<text x="149.5" y="31.3">9</text>
<text x="151.8" y="32.5">PC15/OSC32OUT</text>
<text x="151.8" y="35.1">VSS_5</text>
<text x="183.6" y="32.5">PB6/USB2DM</text>
<text x="193.8" y="35.1">PB5</text>
<text x="199.3" y="33.8">91</text>
<text x="199.3" y="31.3">92</text>
<text x="148.2" y="36.3">11</text>
<text x="148.2" y="38.9">12</text>
<text x="148.2" y="41.4">13</text>
<text x="151.8" y="37.6">VDD_5</text>
<text x="151.8" y="40.2">OSC_IN</text>
<text x="193.8" y="40.2">PB3</text>
<text x="193.8" y="37.6">PB4</text>
<text x="199.3" y="41.4">88</text>
<text x="199.3" y="38.9">89</text>
<text x="199.3" y="36.3">90</text>
<text x="110.2" y="46.5">4</text>
<text x="121.7" y="46.5">3</text>
<text x="148.2" y="44">14</text>
<text x="148.2" y="46.5">15</text>
<text x="151.8" y="42.7">OSC_OUT</text>
<text x="151.8" y="45.2">NRST</text>
<text x="151.8" y="47.8">PC0/ADC10</text>
<text x="193.7" y="47.8">PD5</text>
<text x="193.7" y="45.2">PD6</text>
<text x="193.7" y="42.7">PD7</text>
<text x="199.3" y="46.5">86</text>
<text x="199.3" y="44">87</text>
<text x="110.2" y="51.6">1</text>
<text x="121.7" y="51.6">2</text>
<text x="148.2" y="49">16</text>
<text x="148.2" y="51.6">17</text>
<text x="151.8" y="50.3">PC1/ADC11</text>
<text x="151.8" y="52.9">PC2/ADC12</text>
<text x="193.7" y="52.9">PD3</text>
<text x="193.7" y="50.3">PD4</text>
<text x="199.3" y="51.6">84</text>
<text x="199.3" y="49">85</text>
<text x="148.2" y="54.1">18</text>
<text x="148.2" y="56.7">19</text>
<text x="148.2" y="59.2">20</text>
<text x="151.8" y="55.4">PC3/ADC13</text>
<text x="151.8" y="57.9">VSSA</text>
<text x="193.7" y="57.9">PD1</text>
<text x="193.7" y="55.4">PD2</text>
<text x="199.3" y="59.2">81</text>
<text x="199.3" y="56.7">82</text>
<text x="199.3" y="54.1">83</text>
<text x="148.2" y="61.7">21</text>
<text x="148.2" y="64.3">22</text>
<text x="151.8" y="60.5">VREF-</text>
<text x="151.8" y="63">VREF+</text>
<text x="151.8" y="65.6">VDDA</text>
<text x="192.4" y="65.6">PC11</text>
<text x="192.4" y="63">PC12</text>
<text x="193.7" y="60.5">PD0</text>
<text x="199.3" y="64.3">79</text>
<text x="199.3" y="61.7">80</text>
<text x="148.2" y="66.8">23</text>
<text x="148.2" y="69.4">24</text>
<text x="148.2" y="71.9">25</text>
<text x="151.8" y="68.1">PA0/WKUP/ADC0</text>
<text x="151.8" y="70.6">PA1/ADC1</text>
<text x="192.4" y="68.1">PC10</text>
<text x="192.5" y="70.6">PA15</text>
<text x="199.3" y="71.9">76</text>
<text x="199.3" y="69.4">77</text>
<text x="199.3" y="66.8">78</text>
<text x="148.2" y="74.4">26</text>
<text x="148.2" y="77">27</text>
<text x="151.8" y="73.2">PA2/ADC2</text>
<text x="151.8" y="75.7">PA3/ADC3</text>
<text x="183.7" y="73.2">PA14/SWCLK</text>
<text x="190.8" y="75.7">VDD_2</text>
<text x="199.3" y="77">74</text>
<text x="199.3" y="74.4">75</text>
<text x="247.3" y="74.4">1</text>
<text x="247.3" y="77">2</text>
<text x="249.6" y="75.7">1</text>
<text x="148.2" y="79.5">28</text>
<text x="148.2" y="82.1">29</text>
<text x="151.8" y="78.3">VSS_4</text>
<text x="151.8" y="80.8">VDD_4</text>
<text x="151.8" y="83.3">PA4/ADC4/DAC0</text>
<text x="184.1" y="83.3">PA13/SWDIO</text>
<text x="191" y="78.3">VSS_2</text>
<text x="194.9" y="80.8">NC</text>
<text x="199.3" y="82.1">72</text>
<text x="199.3" y="79.5">73</text>
<text x="247.3" y="79.5">3</text>
<text x="247.3" y="82.1">4</text>
<text x="249.6" y="78.3">2</text>
<text x="249.6" y="80.8">3</text>
<text x="249.6" y="83.3">4</text>
<text x="148.2" y="84.6">30</text>
<text x="148.2" y="87.1">31</text>
<text x="148.2" y="89.7">32</text>
<text x="151.8" y="85.9">PA5/ADC5/DAC1</text>
<text x="151.8" y="88.4">PA6/ADC6</text>
<text x="182.3" y="88.4">PA11/USB1DM</text>
<text x="182.7" y="85.9">PA12/USB1DP</text>
<text x="199.3" y="89.7">69</text>
<text x="199.3" y="87.1">70</text>
<text x="199.3" y="84.6">71</text>
<text x="148.2" y="92.2">33</text>
<text x="148.2" y="94.8">34</text>
<text x="151.8" y="91">PA7/ADC7</text>
<text x="151.8" y="93.5">PC4/ADC14</text>
<text x="192.5" y="91">PA10</text>
<text x="193.8" y="93.5">PA9</text>
<text x="199.3" y="94.8">67</text>
<text x="199.3" y="92.2">68</text>
<text x="148.2" y="97.3">35</text>
<text x="148.2" y="99.8">36</text>
<text x="151.8" y="96">PC5/ADC15</text>
<text x="151.8" y="98.6">PB0/ADC8</text>
<text x="151.8" y="101.1">PB1/ADC9</text>
<text x="188.4" y="98.6">PC9/TXN</text>
<text x="188.6" y="101.1">PC8/TXP</text>
<text x="193.8" y="96">PA8</text>
<text x="199.3" y="99.8">65</text>
<text x="199.3" y="97.3">66</text>
<text x="148.2" y="102.4">37</text>
<text x="148.2" y="104.9">38</text>
<text x="148.2" y="107.5">39</text>
<text x="151.8" y="103.7">PB2/BOOT1</text>
<text x="151.8" y="106.2">PE7</text>
<text x="188.2" y="103.7">PC7/RXN</text>
<text x="188.3" y="106.2">PC6/RXP</text>
<text x="199.3" y="107.5">62</text>
<text x="199.3" y="104.9">63</text>
<text x="199.3" y="102.4">64</text>
<text x="148.2" y="110">40</text>
<text x="148.2" y="112.5">41</text>
<text x="151.8" y="108.7">PE8</text>
<text x="151.8" y="111.3">PE9</text>
<text x="151.8" y="113.8">PE10</text>
<text x="192.4" y="113.8">PD13</text>
<text x="192.4" y="111.3">PD14</text>
<text x="192.4" y="108.7">PD15</text>
<text x="199.3" y="112.5">60</text>
<text x="199.3" y="110">61</text>
<text x="148.2" y="115.1">42</text>
<text x="148.2" y="117.6">43</text>
<text x="151.8" y="116.4">PE11</text>
<text x="151.8" y="118.9">PE12</text>
<text x="192.4" y="118.9">PD11</text>
<text x="192.4" y="116.4">PD12</text>
<text x="199.3" y="117.6">58</text>
<text x="199.3" y="115.1">59</text>
<text x="148.2" y="120.2">44</text>
<text x="148.2" y="122.7">45</text>
<text x="148.2" y="125.2">46</text>
<text x="151.8" y="121.4">PE13</text>
<text x="151.8" y="124">PE14</text>
<text x="192.4" y="121.4">PD10</text>
<text x="193.7" y="124">PD9</text>
<text x="199.3" y="125.2">55</text>
<text x="199.3" y="122.7">56</text>
<text x="199.3" y="120.2">57</text>
<text x="148.2" y="127.8">47</text>
<text x="148.2" y="130.3">48</text>
<text x="151.8" y="126.5">PE15</text>
<text x="151.8" y="129.1">PB10</text>
<text x="151.8" y="131.6">PB11</text>
<text x="192.5" y="131.6">PB14</text>
<text x="192.5" y="129.1">PB15</text>
<text x="193.7" y="126.5">PD8</text>
<text x="199.3" y="130.3">53</text>
<text x="199.3" y="127.8">54</text>
<text x="148.2" y="132.9">49</text>
<text x="148.2" y="135.4">50</text>
<text x="151.8" y="134.1">VSS_1</text>
<text x="151.8" y="136.7">VIO_1</text>
<text x="192.5" y="136.7">PB12</text>
<text x="192.5" y="134.1">PB13</text>
<text x="199.3" y="135.4">51</text>
<text x="199.3" y="132.9">52</text>
</g>
<g font-size="2.3" fill="#000080">
<text x="150.9" y="8.2">U1</text>
<text x="204.3" y="12">VDD</text>
<text x="130.7" y="20.9">VDD</text>
<text x="135.6" y="28.5">R1</text>
<text x="223.3" y="24.7">R2</text>
<text x="139.5" y="37.4">VDD</text>
<text x="111.5" y="43.7">X1</text>
<text x="233.5" y="46.3">VDD</text>
<text x="125.5" y="48.8">C1</text>
<text x="258.8" y="51.4">C7</text>
<text x="274.1" y="51.4">C8</text>
<text x="106.4" y="56.4">C2</text>
<text x="258.8" y="56.4">0402</text>
<text x="258.8" y="59">16V</text>
<text x="274.1" y="56.4">0402</text>
<text x="274.1" y="59">25V</text>
<text x="139.5" y="65.3">VDD</text>
<text x="248.7" y="71.7">H1</text>
<text x="204.3" y="75.5">VDD</text>
<text x="140.8" y="80.6">VDD</text>
<text x="248.7" y="89.5">Add into BOM : no</text>
<text x="7.5" y="99.6">VDD</text>
<text x="140.8" y="136.4">VDD</text>
</g>
<text font-size="1.2" fill="#0f0" x="38.6" y="59.7">HW I2C used for OLED instead</text>
</svg>
